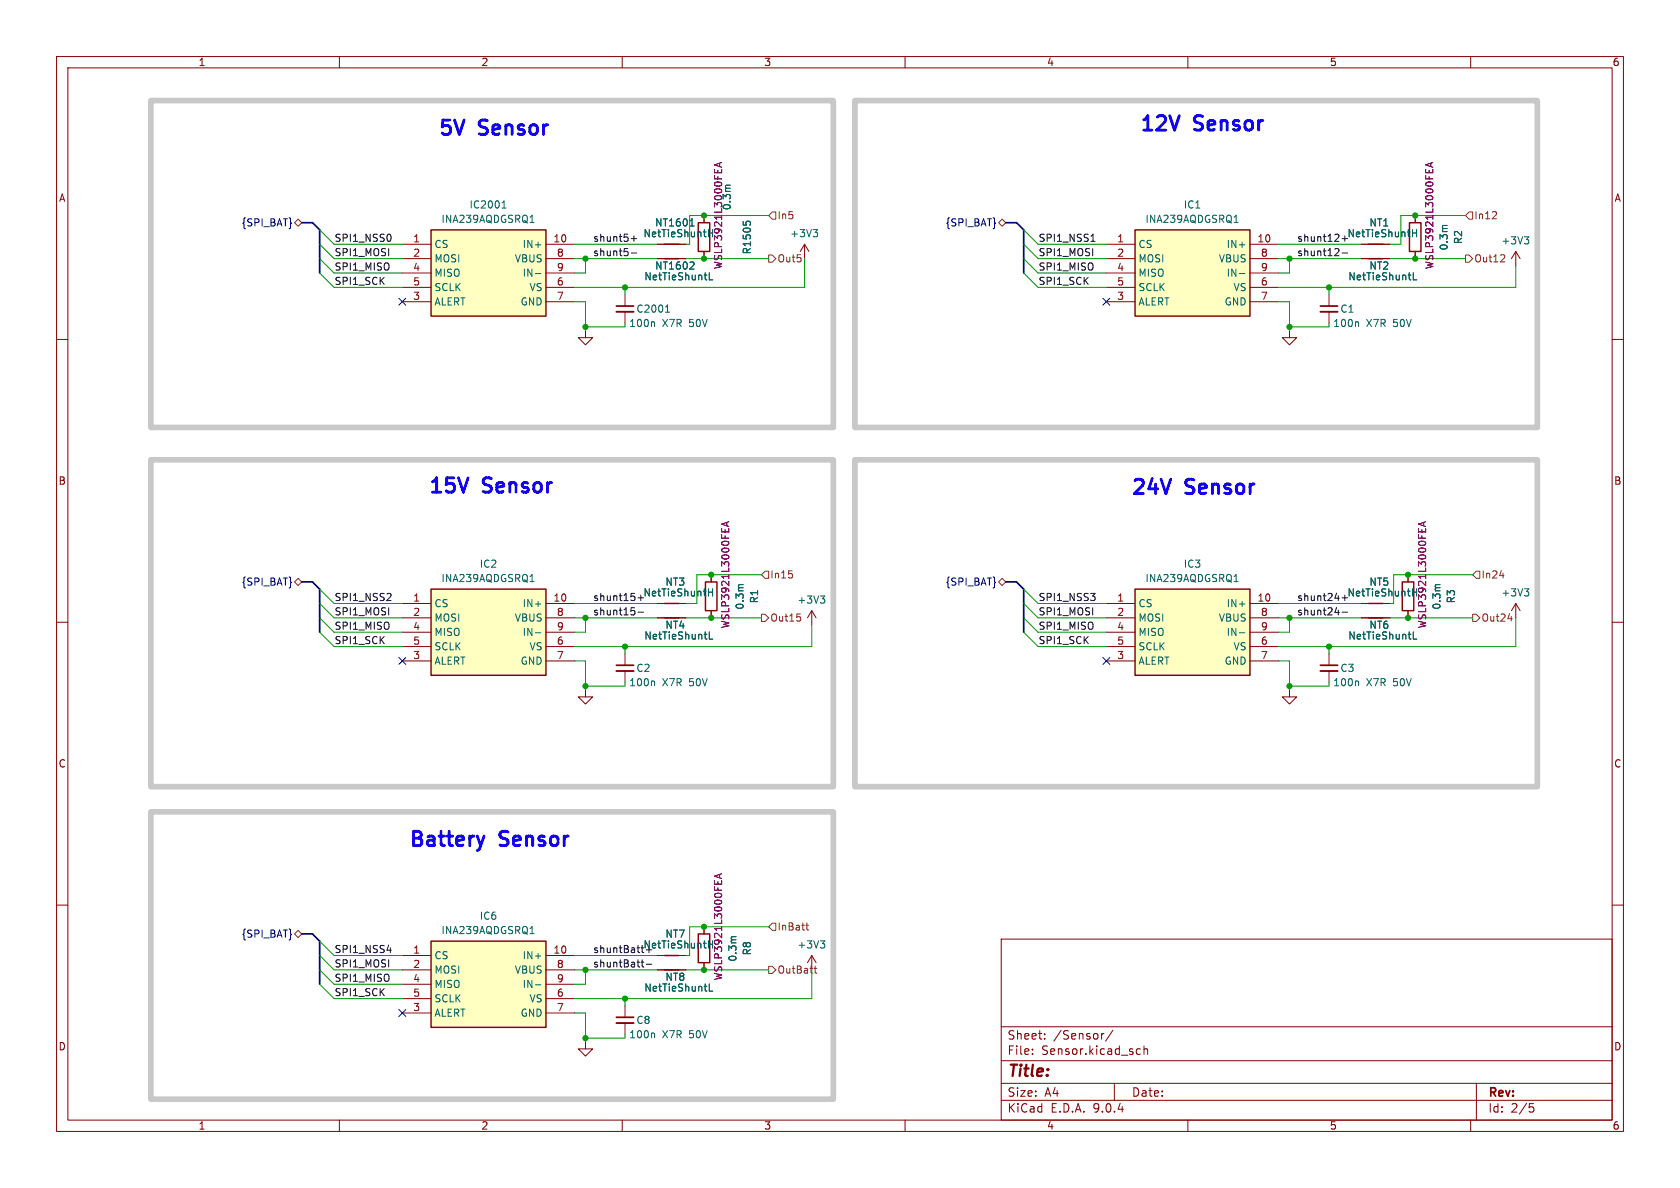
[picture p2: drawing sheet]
<svg xmlns="http://www.w3.org/2000/svg" width="297mm" height="210mm" viewBox="0 0 297 210" stroke-linecap="round" stroke-linejoin="round" font-family="sans-serif">
<g fill="none" stroke="#840000" stroke-width=".18">
<path d="M10 10h277v190h-277zM12 12h273v186h-273zM60 10v2M110 10v2M160 10v2M210 10v2M260 10v2M103.5 58.4v1.3h1.3l-1.3 1.3-1.3-1.3h1.3M10 60h2M285 60h2M10 110h2M110.5 115.6v2"/>
<path d="M110.5 118.6v2.1M234.9 115.6v2M234.9 118.6v2.1M285 110h2M10 160h2M110.5 177.8v2M116.2 171.5h5.1M116.2 168.9h5.1M177 166h108v32h-108zM285 160h2M60 198v2M110 198v2"/>
<path d="M110.5 180.8v2.1M160 198v2M177 194.5h108M177 191.5h108M177 187.5h108M177 181.5h108M182.5 186.3v.1M182.5 185.5v.1M184.7 183.6v.1M184.7 182.8v.1M195.2 182.7l-.3 .1-.2 .2M196.7 182.1l-1.2 2"/>
<path d="M197 191.5v3M201 186.3h.6M201 185.5h.6M202.2 185.5l.3-.1 .3 .1 .1 .9M202.2 184.9v1.5M210 198v2M260 198v2M261 191.5v6.5M270.4 195.1h.7M270.5 195.7h.4l.3 .3-.2 .5-.5 .1"/>
</g>
<path d="M109 117.6h3M233.4 117.6h3.1M109 179.8h3" fill="none" stroke="#840000" stroke-width=".3"/>
<path d="M109 118.6h3M233.4 118.6h3.1M109 180.8h3" fill="none" stroke="#840000" stroke-width=".33"/>
<path d="M115.5 120.4l.2 .2v.6M240 120.4l.2 .2v.6M125.2 166.9h.8M125.4 173.9v1.3h.6M115.5 182.6l.2 .2v.7" fill="none" stroke="#006464" stroke-width=".18"/>
<path d="M117.5 171.5h2.5M117.5 168.9h2.5" fill="none" stroke="#840000" stroke-width=".25"/>
<path d="M200.7 104.1h20.3v15.3h-20.3z" fill="#ffffc2"/>
<path d="M200.7 104.1h20.3v15.3h-20.3zM241.9 106.7h2.6M241.9 109.2h2.6M123.4 165.1h2.1v5.1h-2.1z" fill="none" stroke="#840000" stroke-width=".25"/>
<g fill="none" stroke="#840000" stroke-width=".18">
<path d="M195.6 106.7h5.1M195.6 109.2h5.1M195.6 111.8h5.1M195.6 114.3h5.1M195.6 116.8h5.1M221 106.7h5.1M221 109.2h5.1M221 111.8h5.1M221 114.3h5.1M221 116.8h5.1M240.7 106.7h5M240.7 109.2h5"/>
<path d="M124.5 163.8v1.3M124.5 170.2v1.3"/>
</g>
<path d="M218.2 102.8h.7M219.1 111.9h1M249.7 104.7h.7M249.9 111.7v1.3h.6M130.1 165.6h-.6l-.2 .2" fill="none" stroke="#006464" stroke-width=".18"/>
<path d="M127.2 154.6v.6M127.6 154.5l-1.3 .4 1.3 .4" fill="none" stroke="#840084" stroke-width=".18"/>
<path d="M76.2 40.6h20.3v15.3h-20.3z" fill="#ffffc2"/>
<path d="M76.2 40.6h20.3v15.3h-20.3z" fill="none" stroke="#840000" stroke-width=".25"/>
<g fill="none" stroke="#840000" stroke-width=".18">
<path d="M71.1 43.2h5.1M71.1 45.7h5.1M71.1 48.3h5.1M71.1 50.8h5.1M71.1 53.3h5.1M96.5 43.2h5.1M96.5 45.7h5.1M96.5 48.3h5.1M96.5 50.8h5.1M96.5 53.3h5.1M110.5 52.1v2M110.5 55.1v2.1"/>
<path d="M143.5 168.9l-.8 1.3M143.5 168.9l.8 1.3M143.5 168.9v2.6"/>
</g>
<path d="M88.7 36.8h.8M88.9 35.8l.2-.3v1.3M93.7 39.3h.7M94.6 48.4h1M115.5 56.9l.2 .2v.6M117.6 55.2h.8M117.8 54.2l.2-.3v1.3M145 166.3h.8l-.4 .5M145.6 166.8l.2 .2v.3l-.2 .3" fill="none" stroke="#006464" stroke-width=".18"/>
<path d="M109 54.1h3" fill="none" stroke="#840000" stroke-width=".3"/>
<path d="M109 55.1h3" fill="none" stroke="#840000" stroke-width=".33"/>
<path d="M76.2 166.4h20.3v15.2h-20.3z" fill="#ffffc2"/>
<path d="M124.7 102.9h2v5.1h-2zM76.2 166.4h20.3v15.2h-20.3z" fill="none" stroke="#840000" stroke-width=".25"/>
<g fill="none" stroke="#840000" stroke-width=".18">
<path d="M234.9 52.1v2M234.9 55.1v2.1M125.7 101.6v1.3M125.7 108v1.2M71.1 168.9h5.1M71.1 171.5h5.1M71.1 174h5.1M71.1 176.5h5.1M71.1 179.1h5.1M96.5 168.9h5.1M96.5 171.5h5.1M96.5 174h5.1"/>
<path d="M96.5 176.5h5.1M96.5 179.1h5.1M103.5 184.2v1.2h1.3l-1.3 1.3-1.3-1.3h1.3"/>
</g>
<path d="M240 56.9l.2 .2v.6M131.4 103.4h-.7l-.2 .1M93.7 165h.7M94.6 174.1h1" fill="none" stroke="#006464" stroke-width=".18"/>
<path d="M233.4 54.1h3.1" fill="none" stroke="#840000" stroke-width=".3"/>
<path d="M233.4 55.1h3.1" fill="none" stroke="#840000" stroke-width=".33"/>
<path d="M128.5 92.3v.7M128.8 92.2l-1.2 .4 1.2 .5" fill="none" stroke="#840084" stroke-width=".18"/>
<path d="M76.2 104.1h20.3v15.3h-20.3z" fill="#ffffc2"/>
<path d="M249.2 39.4h2v5.1h-2zM241.9 43.2h2.6M241.9 45.7h2.6M76.2 104.1h20.3v15.3h-20.3z" fill="none" stroke="#840000" stroke-width=".25"/>
<g fill="none" stroke="#840000" stroke-width=".18">
<path d="M250.2 38.1v1.3M228 58.4v1.3h1.2l-1.2 1.3-1.3-1.3h1.3M240.7 43.2h5M240.7 45.7h5M250.2 44.5v1.2M268 44.5v2.5M268 44.5l-.8 1.2M268 44.5l.7 1.2M71.1 106.7h5.1M71.1 109.2h5.1M71.1 111.8h5.1M71.1 114.3h5.1"/>
<path d="M71.1 116.8h5.1M96.5 106.7h5.1M96.5 109.2h5.1M96.5 111.8h5.1M96.5 114.3h5.1M96.5 116.8h5.1M268 106.7l-.8 1.3M268 106.7l.7 1.3M268 106.7v2.5"/>
</g>
<path d="M255.8 39.9h-.6l-.2 .1M249.7 41.2h.7M249.9 48.2v1.3h.6M250.4 40.6v1.3M269.5 41.9h.8l-.5 .4M270 42.3l.3 .3v.3l-.3 .2M93.7 102.8h.7M94.6 111.9h1M269.5 104.1h.8l-.5 .5M270 104.6l.3 .2v.3l-.3 .3" fill="none" stroke="#006464" stroke-width=".18"/>
<path d="M252.9 28.8v.7M253.3 28.7l-1.3 .4 1.3 .5" fill="none" stroke="#840084" stroke-width=".18"/>
<path d="M200.7 40.6h20.3v15.3h-20.3z" fill="#ffffc2"/>
<path d="M123.4 39.4h2.1v5.1h-2.1zM117.5 45.7h2.5M117.5 43.2h2.5M200.7 40.6h20.3v15.3h-20.3zM117.5 106.7h2.5M117.5 109.2h2.5M247.9 102.9h2v5.1h-2z" fill="none" stroke="#840000" stroke-width=".25"/>
<g fill="none" stroke="#840000" stroke-width=".18">
<path d="M124.5 38.1v1.3M250.2 38.1v1.3M116.2 43.2h5.1M116.2 45.7h5.1M124.5 44.5v1.2M142.2 43.2l-.7 1.3M142.2 43.2l.8 1.3M142.2 43.2v2.5M195.6 43.2h5.1M195.6 45.7h5.1M195.6 48.3h5.1M195.6 50.8h5.1"/>
<path d="M195.6 53.3h5.1M221 43.2h5.1M221 45.7h5.1M221 48.3h5.1M221 50.8h5.1M221 53.3h5.1M240.7 43.2h5M240.7 45.7h5M250.2 44.5v1.2M116.2 106.7h5.1M116.2 109.2h5.1M125.7 101.6v1.3"/>
<path d="M125.7 108v1.2M143.5 108l-.8 1.2M143.5 108l.8 1.2M143.5 108v2.5M240.7 106.7h5M240.7 109.2h5M248.9 101.6v1.3M248.9 108v1.2M103.5 121.9v1.3h1.3l-1.3 1.3-1.3-1.3h1.3M228 121.9v1.3h1.2l-1.2 1.3-1.3-1.3h1.3M116.2 171.5h5.1M116.2 168.9h5.1"/>
<path d="M124.5 163.8v1.3M124.5 170.2v1.3"/>
</g>
<g fill="none" stroke="#006464" stroke-width=".18">
<path d="M122 39.9h.7M122.2 38.9l.1-.2v1.2M128.4 32.7h.7M131.4 39.2v.6M131.9 39.3l.2-.2h.3l.3 .2M218.2 39.3h.7M255.8 39.9h-.6l-.2 .1M122.5 46.3l.2 .2-.1 .3-.7 .8h.8M125.2 41.2h.8M125.4 48.2v1.3h.6M143.8 40.6h.7l-.4 .5M144.3 41.1l.2 .2v.3l-.2 .3"/>
<path d="M219.1 48.4h1M249.7 41.2h.7M249.9 48.2v1.3h.6M250.4 40.6v1.3M125.2 104.7h.8M125.4 111.7v1.3h.6M126 104.1v1.3M131.4 103.4h-.7l-.2 .1M145 105.4h.8l-.4 .4M145.6 105.8l.2 .3v.3l-.2 .2M249.7 104.7h.7M249.9 111.7v1.3h.6"/>
<path d="M254.6 103.4h-.7l-.2 .1M125.2 166.9h.8M125.4 173.9v1.3h.6M130.1 165.6h-.6l-.2 .2"/>
</g>
<path d="M127.2 28.8v.7M127.6 28.7l-1.3 .4 1.3 .5M252.9 28.8v.7M253.3 28.7l-1.3 .4 1.3 .5M128.5 92.3v.7M128.8 92.2l-1.2 .4 1.2 .5M251.7 92.3v.7M252 92.2l-1.2 .4 1.2 .5M127.2 154.6v.6M127.6 154.5l-1.3 .4 1.3 .4" fill="none" stroke="#840084" stroke-width=".18"/>
<g fill="none" stroke="#725600" stroke-width=".18">
<path d="M52.1 39.4l.6-.7 .6 .7-.6 .6zM136.5 37.5h.7v1.2h-.7l-.6-.6zM176.5 39.4l.7-.7 .6 .7-.6 .6zM259.7 37.5h.6v1.2h-.6l-.6-.6zM263.8 38.7h.8M264.5 37.5v.5M135.9 45.1h.6l.7 .6-.7 .7h-.6zM259.1 45.1h.6l.6 .6-.6 .7h-.6zM265.8 45l.2 .3v.3l-.8 .7h.8M52.1 102.9l.6-.7 .6 .7-.6 .6zM134.6 108.6h.7l.6 .6-.6 .7h-.7zM134.6 101.6l.7-.6h.6v1.2h-.6z"/>
<path d="M140.1 101.5v.6M140.9 108.5h.6M141.4 109.1l.2 .2-.2 .4M176.5 102.9l.7-.7 .6 .7-.6 .6zM260.3 108.6h.7l.6 .6-.6 .7h-.7zM261 101h.6v1.2h-.6l-.7-.6zM265.1 101.8h.8M266.6 109.4h.8M52.7 164.5l.6 .6-.6 .6-.6-.6zM135.9 170.8h.6l.7 .7-.7 .6h-.6zM136.5 163.2h.7v1.3h-.7l-.6-.7zM142.5 163.6h.5"/>
<path d="M142.7 163.1v1.1l.3 .2M143.9 171.2h.5M144.1 170.8v1l.3 .2"/>
</g>
<g fill="none" stroke="#0f0f0f" stroke-width=".18">
<path d="M69 41.5l.1 .4-.1 .6M111.6 44.7h1M111.6 42.2h1M112.1 41.7v1M192.9 42.7h.7M193.1 41.6l.1-.2v1.3M235.9 45.2h.8M236.7 44.1v.4M237.3 44.7h.9M237.3 42.2h.9M69 105l.1 .1v.3l-.8 .8h.8M112.2 108v.6"/>
<path d="M112.8 105.7h1M112.8 108.2h1M192.8 104.9h.8l-.4 .5M193.5 105.4l.1 .2-.1 .5M236 108.3h.8M237.3 105.7h.9M237.3 108.2h.9M68.4 168h.8M113.3 170.1h.5M113.5 169.7v1.1l.3 .1M114.2 170.5h1"/>
</g>
<path d="M53.3 39.4h1.9l1.3 1.2v7.7M177.8 39.4h1.9l1.3 1.2v7.7M53.3 102.9h1.9l1.3 1.2v7.7M177.8 102.9h1.9l1.3 1.2v7.7M53.3 165.1h1.9l1.3 1.3v7.6" fill="none" stroke="#000084" stroke-width=".3"/>
<g fill="none" stroke="#009600" stroke-width=".18">
<path d="M135.9 38.1h-14v5.1h-.6M259.1 38.1h-11.5v5.1h-1.9M56.5 40.6l2.6 2.6h12M56.5 48.3l2.6 2.5h12M56.5 45.7l2.6 2.6h12M56.5 43.2l2.6 2.5h12M101.6 53.3h1.9v5.1M101.6 43.2h14.6M101.6 45.7h14.6M103.5 45.7v2.6h-1.9M110.5 57.2v.6h-7M110.5 50.8v1.3"/>
<path d="M121.3 45.7h14.6M142.2 45.7v5.1h-40.6M181 40.6l2.5 2.6h12.1M181 48.3l2.5 2.5h12.1M181 45.7l2.5 2.6h12.1M181 43.2l2.5 2.5h12.1M226.1 53.3h1.9v5.1M226.1 43.2h14.6M226.1 45.7h14.6M228 45.7v2.6h-1.9M234.9 50.8v1.3M234.9 57.2v.6h-6.9"/>
<path d="M245.7 45.7h13.4M268 47v3.8h-41.9M56.5 106.7l2.6 2.5h12M56.5 109.2l2.6 2.6h12M56.5 104.1l2.6 2.6h12M56.5 111.8l2.6 2.5h12M101.6 116.8h1.9v5.1M101.6 109.2h14.6M101.6 106.7h14.6M103.5 109.2v2.6h-1.9M110.5 114.3v1.3M121.3 109.2h13.3"/>
<path d="M134.6 101.6h-11.4v5.1h-1.9M143.5 110.5v3.8h-41.9M181 106.7l2.5 2.5h12.1M181 109.2l2.5 2.6h12.1M181 104.1l2.5 2.6h12.1M181 111.8l2.5 2.5h12.1M226.1 116.8h1.9v5.1M226.1 109.2h14.6M226.1 106.7h14.6M228 109.2v2.6h-1.9M234.9 114.3v1.3M245.7 109.2h14.6"/>
<path d="M260.3 101.6h-13.9v5.1h-.7M268 109.2v5.1h-41.9M110.5 120.7v.6h-7M234.9 120.7v.6h-6.9M56.5 174l2.6 2.5h12M56.5 171.5l2.6 2.5h12M56.5 168.9l2.6 2.6h12M56.5 166.4l2.6 2.5h12M101.6 179.1h1.9v5.1M101.6 171.5h14.6M101.6 168.9h14.6M103.5 171.5v2.5h-1.9"/>
<path d="M110.5 176.5v1.3M121.3 171.5h14.6M135.9 163.8h-14v5.1h-.6M143.5 171.5v5h-41.9M110.5 182.9v.6h-7"/>
</g>
<path d="M70.5 52.7l1.2 1.2M71.7 52.7l-1.2 1.2M195 52.7l1.2 1.2M196.2 52.7l-1.2 1.2M70.5 116.2l1.2 1.2M71.7 116.2l-1.2 1.2M195 116.2l1.2 1.2M196.2 116.2l-1.2 1.2M70.5 178.5l1.2 1.2M71.7 178.5l-1.2 1.2" fill="none" stroke="#000084" stroke-width=".18"/>
<path d="M85.6 147.8l-.6 1.7" fill="none" stroke="#1200ff" stroke-width=".51"/>
<path d="M26.7 17.8h120.6v57.8h-120.6zM151.1 17.8h120.7v57.8h-120.7zM26.7 81.3h120.6v57.8h-120.6zM151.1 81.3h120.7v57.8h-120.7zM26.7 143.5h120.6v50.8h-120.6z" fill="none" stroke="#c8c8c8" stroke-width="1"/>
<g fill="#009600" stroke="#009600" stroke-width=".18">
<circle cx="110.5" cy="114.3" r=".46"/>
<circle cx="103.5" cy="121.3" r=".46"/>
<circle cx="103.5" cy="109.2" r=".46"/>
<circle cx="125.7" cy="101.6" r=".46"/>
<circle cx="125.7" cy="109.2" r=".46"/>
<circle cx="124.5" cy="171.5" r=".46"/>
<circle cx="103.5" cy="183.5" r=".46"/>
<circle cx="103.5" cy="171.5" r=".46"/>
<circle cx="124.5" cy="163.8" r=".46"/>
<circle cx="110.5" cy="176.5" r=".46"/>
<circle cx="103.5" cy="45.7" r=".46"/>
<circle cx="103.5" cy="57.8" r=".46"/>
<circle cx="110.5" cy="50.8" r=".46"/>
<circle cx="124.5" cy="38.1" r=".46"/>
<circle cx="124.5" cy="45.7" r=".46"/>
<circle cx="248.9" cy="101.6" r=".46"/>
<circle cx="248.9" cy="109.2" r=".46"/>
<circle cx="234.9" cy="114.3" r=".46"/>
<circle cx="228" cy="109.2" r=".46"/>
<circle cx="228" cy="121.3" r=".46"/>
<circle cx="250.2" cy="45.7" r=".46"/>
<circle cx="234.9" cy="50.8" r=".46"/>
<circle cx="250.2" cy="38.1" r=".46"/>
<circle cx="228" cy="57.8" r=".46"/>
<circle cx="228" cy="45.7" r=".46"/>
</g>
<g font-size="3.5" fill="#1200ff">
<text x="201.2" y="23.9">12V</text>
<text x="211.2" y="23.9">Sensor</text>
<text x="77.2" y="24.6">5V</text>
<text x="84.7" y="24.6">Sensor</text>
<text x="75.5" y="87.9">15V</text>
<text x="85.4" y="87.9">Sensor</text>
<text x="199.7" y="88.1">24V</text>
<text x="209.6" y="88.1">Sensor</text>
<text x="72" y="150.4">Battery</text>
<text x="88.4" y="150.4">Sensor</text>
</g>
<text font-size="2.8" fill="#840000" x="178" y="190.9">Title:</text>
<g font-size="2.1" fill="#840000">
<text x="178" y="184">Sheet:</text>
<text x="186.2" y="184">/Sensor/</text>
<text x="178" y="186.7">File:</text>
<text x="184.1" y="186.7">Sensor.kicad_sch</text>
<text x="178" y="196.9">KiCad</text>
<text x="178" y="194.1">Size:</text>
<text x="184.7" y="194.1">A4</text>
<text x="185.7" y="196.9">E.D.A.</text>
<text x="193.3" y="196.9">9.0.4</text>
<text x="200" y="194.1">Date:</text>
<text x="263" y="194.3">Rev:</text>
<text x="263" y="196.9">Id:</text>
<text x="267.1" y="196.9">2/5</text>
</g>
<g font-size="1.8" fill="#840000">
<text x="35" y="11.9">1</text>
<text x="85" y="11.9">2</text>
<text x="135" y="11.9">3</text>
<text x="185" y="11.9">4</text>
<text x="235" y="11.9">5</text>
<text x="285" y="11.9">6</text>
<text x="10.3" y="35.9">A</text>
<text x="285.3" y="35.9">A</text>
<text x="10.3" y="85.9">B</text>
<text x="285.3" y="85.9">B</text>
<text x="10.3" y="135.9">C</text>
<text x="285.3" y="135.9">C</text>
<text x="10.3" y="185.9">D</text>
<text x="285.3" y="185.9">D</text>
<text x="35" y="199.9">1</text>
<text x="85" y="199.9">2</text>
<text x="135" y="199.9">3</text>
<text x="185" y="199.9">4</text>
<text x="235" y="199.9">5</text>
<text x="285" y="199.9">6</text>
</g>
<g font-size="1.8" fill="#000084">
<text x="42.6" y="40.2">{SPI_BAT}</text>
<text x="167.1" y="40.2">{SPI_BAT}</text>
<text x="42.6" y="103.7">{SPI_BAT}</text>
<text x="167.1" y="103.7">{SPI_BAT}</text>
<text x="42.6" y="166">{SPI_BAT}</text>
</g>
<g font-size="1.8" fill="#006464">
<text x="77.9" y="39.6">INA239AQDGSRQ1</text>
<text x="82.9" y="37.1">IC2001</text>
<text x="115.7" y="40.2">NT1601</text>
<text x="202.4" y="39.6">INA239AQDGSRQ1</text>
<text x="209.2" y="37.1">IC1</text>
<text x="242" y="40.2">NT1</text>
<text x="76.7" y="44">CS</text>
<text x="76.7" y="46.6">MOSI</text>
<text x="90.9" y="46.6">VBUS</text>
<text x="92.3" y="44">IN+</text>
<text x="113.7" y="42.1">NetTieShuntH</text>
<text x="115.7" y="47.9">NT1602</text>
<text x="132.9" y="45.1" transform="rotate(-90 132.9 45.1)">R1505</text>
<text x="139.6" y="42.1">+3V3</text>
<text x="201.2" y="44">CS</text>
<text x="201.2" y="46.6">MOSI</text>
<text x="215.4" y="46.6">VBUS</text>
<text x="216.8" y="44">IN+</text>
<text x="238.1" y="42.1">NetTieShuntH</text>
<text x="242" y="47.9">NT2</text>
<text x="256.1" y="44.4" transform="rotate(-90 256.1 44.4)">0.3m</text>
<text x="258.7" y="43.3" transform="rotate(-90 258.7 43.3)">R2</text>
<text x="265.3" y="43.4">+3V3</text>
<text x="76.7" y="49.1">MISO</text>
<text x="76.7" y="51.7">SCLK</text>
<text x="92.3" y="49.1">IN-</text>
<text x="93.5" y="51.7">VS</text>
<text x="113.8" y="49.8">NetTieShuntL</text>
<text x="201.2" y="49.1">MISO</text>
<text x="201.2" y="51.7">SCLK</text>
<text x="216.8" y="49.1">IN-</text>
<text x="218" y="51.7">VS</text>
<text x="238.3" y="49.8">NetTieShuntL</text>
<text x="76.7" y="54.2">ALERT</text>
<text x="91.9" y="54.2">GND</text>
<text x="111.1" y="58">100n</text>
<text x="112.4" y="55.5">C2001</text>
<text x="117.1" y="58">X7R</text>
<text x="121.9" y="58">50V</text>
<text x="201.2" y="54.2">ALERT</text>
<text x="216.4" y="54.2">GND</text>
<text x="235.6" y="58">100n</text>
<text x="236.9" y="55.5">C1</text>
<text x="241.5" y="58">X7R</text>
<text x="246.4" y="58">50V</text>
<text x="84.7" y="100.6">IC2</text>
<text x="209.2" y="100.6">IC3</text>
<text x="76.7" y="107.5">CS</text>
<text x="77.9" y="103.1">INA239AQDGSRQ1</text>
<text x="92.3" y="107.5">IN+</text>
<text x="113.7" y="105.6">NetTieShuntH</text>
<text x="117.5" y="103.7">NT3</text>
<text x="131.7" y="107.9" transform="rotate(-90 131.7 107.9)">0.3m</text>
<text x="134.2" y="106.8" transform="rotate(-90 134.2 106.8)">R1</text>
<text x="140.9" y="106.9">+3V3</text>
<text x="201.2" y="107.5">CS</text>
<text x="202.4" y="103.1">INA239AQDGSRQ1</text>
<text x="216.8" y="107.5">IN+</text>
<text x="238.1" y="105.6">NetTieShuntH</text>
<text x="242" y="103.7">NT5</text>
<text x="254.9" y="107.9" transform="rotate(-90 254.9 107.9)">0.3m</text>
<text x="257.4" y="106.8" transform="rotate(-90 257.4 106.8)">R3</text>
<text x="265.3" y="105.6">+3V3</text>
<text x="76.7" y="110.1">MOSI</text>
<text x="76.7" y="112.6">MISO</text>
<text x="90.9" y="110.1">VBUS</text>
<text x="92.3" y="112.6">IN-</text>
<text x="113.8" y="113.3">NetTieShuntL</text>
<text x="117.5" y="111.4">NT4</text>
<text x="201.2" y="110.1">MOSI</text>
<text x="201.2" y="112.6">MISO</text>
<text x="215.4" y="110.1">VBUS</text>
<text x="216.8" y="112.6">IN-</text>
<text x="238.3" y="113.3">NetTieShuntL</text>
<text x="242" y="111.4">NT6</text>
<text x="252.3" y="111.2" transform="rotate(-90 252.3 111.2)">WSLP3921L3000FEA</text>
<text x="76.7" y="115.2">SCLK</text>
<text x="76.7" y="117.7">ALERT</text>
<text x="91.9" y="117.7">GND</text>
<text x="93.5" y="115.2">VS</text>
<text x="112.4" y="119">C2</text>
<text x="201.2" y="115.2">SCLK</text>
<text x="201.2" y="117.7">ALERT</text>
<text x="216.4" y="117.7">GND</text>
<text x="218" y="115.2">VS</text>
<text x="236.9" y="119">C3</text>
<text x="111.1" y="121.5">100n</text>
<text x="117.1" y="121.5">X7R</text>
<text x="121.9" y="121.5">50V</text>
<text x="235.6" y="121.5">100n</text>
<text x="241.5" y="121.5">X7R</text>
<text x="246.4" y="121.5">50V</text>
<text x="77.9" y="165.3">INA239AQDGSRQ1</text>
<text x="84.7" y="162.8">IC6</text>
<text x="113.7" y="167.9">NetTieShuntH</text>
<text x="117.5" y="166">NT7</text>
<text x="140.9" y="167.9">+3V3</text>
<text x="76.7" y="169.8">CS</text>
<text x="76.7" y="172.3">MOSI</text>
<text x="90.9" y="172.3">VBUS</text>
<text x="92.3" y="169.8">IN+</text>
<text x="117.5" y="173.6">NT8</text>
<text x="130.4" y="170.1" transform="rotate(-90 130.4 170.1)">0.3m</text>
<text x="132.9" y="169" transform="rotate(-90 132.9 169)">R8</text>
<text x="76.7" y="174.9">MISO</text>
<text x="76.7" y="177.4">SCLK</text>
<text x="76.7" y="179.9">ALERT</text>
<text x="91.9" y="179.9">GND</text>
<text x="92.3" y="174.9">IN-</text>
<text x="93.5" y="177.4">VS</text>
<text x="113.8" y="175.5">NetTieShuntL</text>
<text x="111.1" y="183.7">100n</text>
<text x="112.4" y="181.2">C8</text>
<text x="117.1" y="183.7">X7R</text>
<text x="121.9" y="183.7">50V</text>
</g>
<g font-size="1.8" fill="#840084">
<text x="129.4" y="37.3" transform="rotate(-90 129.4 37.3)">0.3m</text>
<text x="127.9" y="47.7" transform="rotate(-90 127.9 47.7)">WSLP3921L3000FEA</text>
<text x="253.6" y="47.7" transform="rotate(-90 253.6 47.7)">WSLP3921L3000FEA</text>
<text x="129.1" y="111.2" transform="rotate(-90 129.1 111.2)">WSLP3921L3000FEA</text>
<text x="127.9" y="173.4" transform="rotate(-90 127.9 173.4)">WSLP3921L3000FEA</text>
</g>
<g font-size="1.8" fill="#725600">
<text x="137.4" y="39">In5</text>
<text x="260.5" y="39">In12</text>
<text x="137.4" y="46.6">Out5</text>
<text x="260.5" y="46.6">Out12</text>
<text x="136.1" y="102.5">In15</text>
<text x="261.8" y="102.5">In24</text>
<text x="136.1" y="110.1">Out15</text>
<text x="261.8" y="110.1">Out24</text>
<text x="137.4" y="164.7">InBatt</text>
<text x="137.4" y="172.3">OutBatt</text>
</g>
<g font-size="1.8" fill="#0f0f0f">
<text x="59.1" y="47.9">SPI1_MISO</text>
<text x="59.1" y="45.4">SPI1_MOSI</text>
<text x="59.1" y="42.8">SPI1_NSS0</text>
<text x="104.8" y="45.4">shunt5-</text>
<text x="104.8" y="42.8">shunt5+</text>
<text x="183.5" y="45.4">SPI1_MOSI</text>
<text x="183.5" y="47.9">SPI1_MISO</text>
<text x="183.5" y="42.8">SPI1_NSS1</text>
<text x="229.2" y="45.4">shunt12-</text>
<text x="229.2" y="42.8">shunt12+</text>
<text x="59.1" y="50.5">SPI1_SCK</text>
<text x="183.5" y="50.5">SPI1_SCK</text>
<text x="59.1" y="106.3">SPI1_NSS2</text>
<text x="104.8" y="106.3">shunt15+</text>
<text x="183.5" y="106.3">SPI1_NSS3</text>
<text x="229.2" y="106.3">shunt24+</text>
<text x="59.1" y="108.9">SPI1_MOSI</text>
<text x="59.1" y="114">SPI1_SCK</text>
<text x="59.1" y="111.4">SPI1_MISO</text>
<text x="104.8" y="108.9">shunt15-</text>
<text x="183.5" y="114">SPI1_SCK</text>
<text x="183.5" y="111.4">SPI1_MISO</text>
<text x="183.5" y="108.9">SPI1_MOSI</text>
<text x="229.2" y="108.9">shunt24-</text>
<text x="59.1" y="168.6">SPI1_NSS4</text>
<text x="59.1" y="171.1">SPI1_MOSI</text>
<text x="59.1" y="173.6">SPI1_MISO</text>
<text x="104.8" y="168.6">shuntBatt+</text>
<text x="104.8" y="171.1">shuntBatt-</text>
<text x="59.1" y="176.2">SPI1_SCK</text>
</g>
<g font-size="1.8" fill="#a90000">
<text x="73" y="42.9">1</text>
<text x="73" y="45.5">2</text>
<text x="97.7" y="42.9">10</text>
<text x="98.4" y="45.5">8</text>
<text x="197.4" y="42.9">1</text>
<text x="197.4" y="45.5">2</text>
<text x="222.2" y="42.9">10</text>
<text x="222.8" y="45.5">8</text>
<text x="73" y="48">4</text>
<text x="73" y="50.5">5</text>
<text x="73" y="53.1">3</text>
<text x="98.4" y="48">9</text>
<text x="98.4" y="50.5">6</text>
<text x="98.4" y="53.1">7</text>
<text x="197.4" y="48">4</text>
<text x="197.4" y="50.5">5</text>
<text x="197.4" y="53.1">3</text>
<text x="222.8" y="48">9</text>
<text x="222.8" y="50.5">6</text>
<text x="222.8" y="53.1">7</text>
<text x="73" y="106.4">1</text>
<text x="97.7" y="106.4">10</text>
<text x="197.4" y="106.4">1</text>
<text x="222.2" y="106.4">10</text>
<text x="73" y="109">2</text>
<text x="73" y="111.5">4</text>
<text x="98.4" y="109">8</text>
<text x="98.4" y="111.5">9</text>
<text x="197.4" y="109">2</text>
<text x="197.4" y="111.5">4</text>
<text x="222.8" y="109">8</text>
<text x="222.8" y="111.5">9</text>
<text x="73" y="114">5</text>
<text x="73" y="116.6">3</text>
<text x="98.4" y="114">6</text>
<text x="98.4" y="116.6">7</text>
<text x="197.4" y="114">5</text>
<text x="197.4" y="116.6">3</text>
<text x="222.8" y="114">6</text>
<text x="222.8" y="116.6">7</text>
<text x="73" y="168.7">1</text>
<text x="73" y="171.2">2</text>
<text x="73" y="173.7">4</text>
<text x="97.7" y="168.7">10</text>
<text x="98.4" y="171.2">8</text>
<text x="98.4" y="173.7">9</text>
<text x="73" y="176.3">5</text>
<text x="73" y="178.8">3</text>
<text x="98.4" y="176.3">6</text>
<text x="98.4" y="178.8">7</text>
</g>
</svg>
